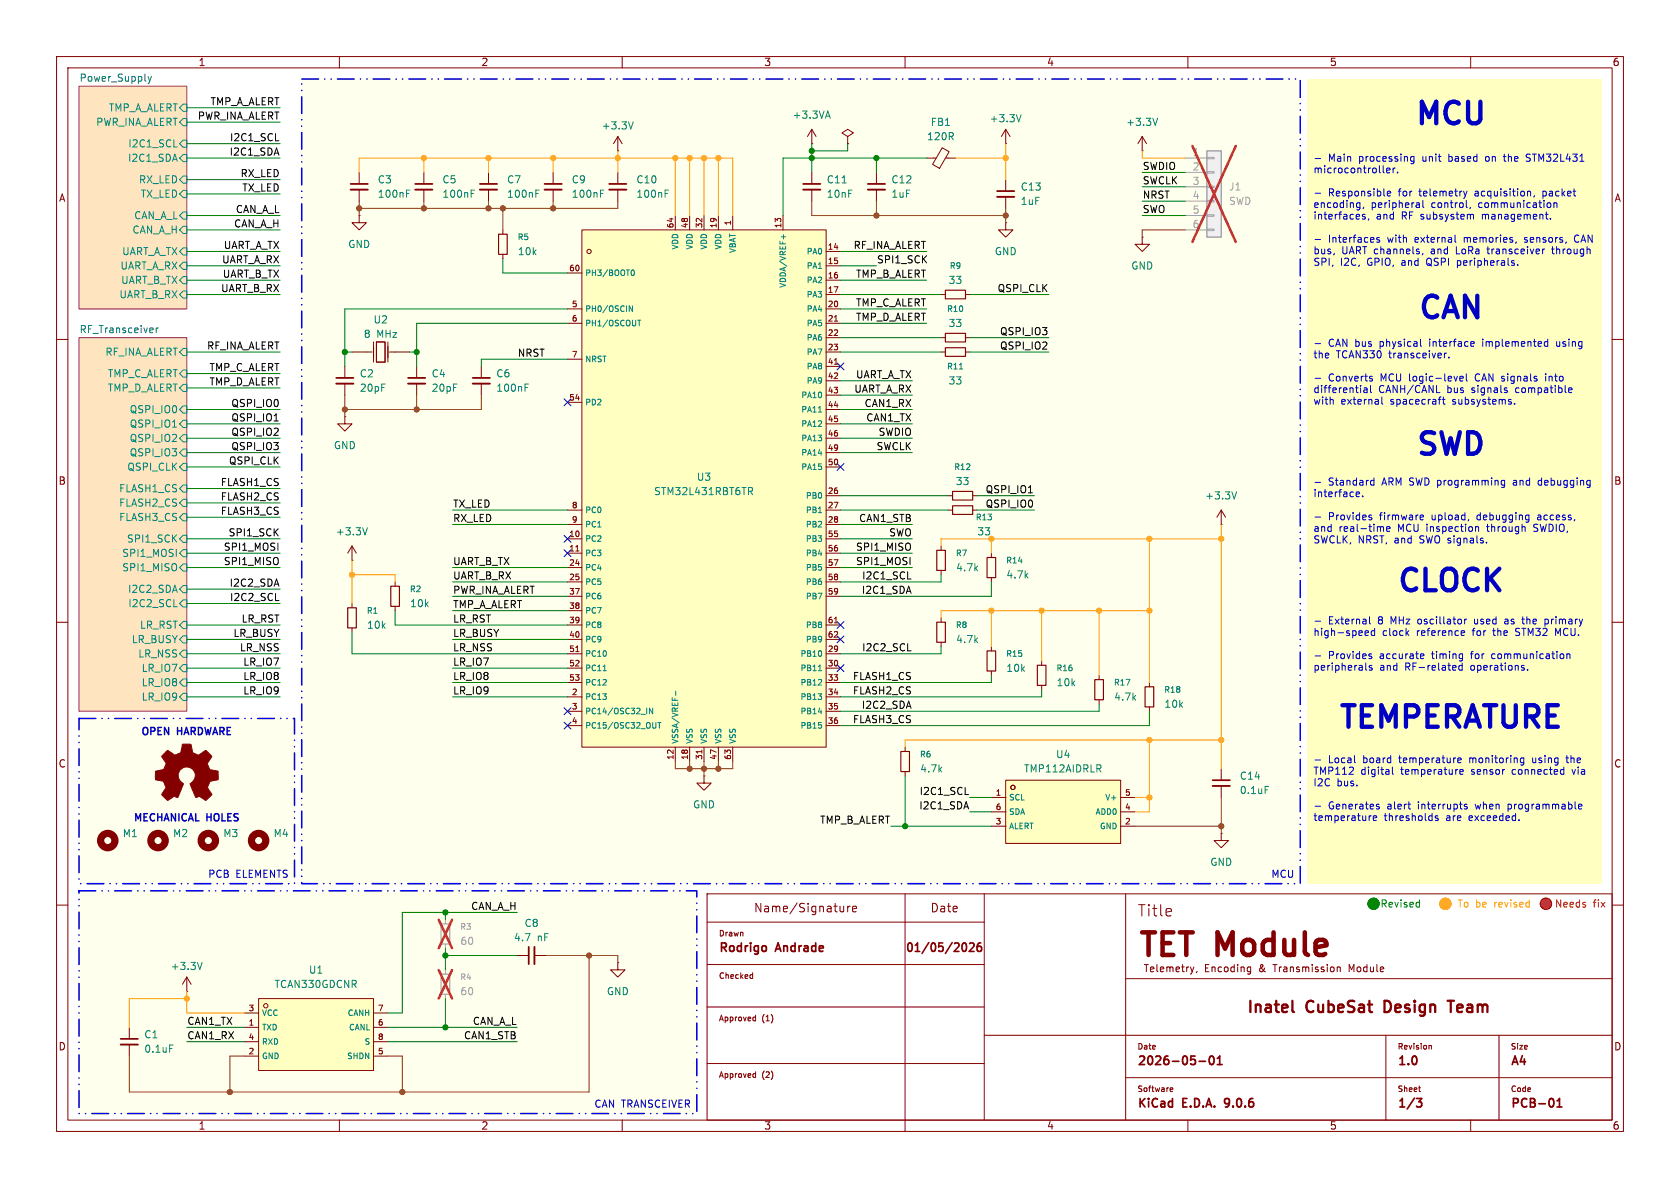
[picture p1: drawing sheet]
<svg xmlns="http://www.w3.org/2000/svg" width="297mm" height="210mm" viewBox="0 0 297 210" stroke-linecap="round" stroke-linejoin="round" font-family="sans-serif">
<g fill="none" stroke="#840000" stroke-width=".18">
<path d="M10 10h277v190h-277zM12 12h273v186h-273zM60 10v2M110 10v2M160 10v2M210 10v2M260 10v2M10 60h2M285 60h2M10 110h2M285 110h2M125 158h160v40h-160z"/>
<path d="M160 158v42M174 158v40M199 158v40M10 160h2M125 163h49M125 170.5h49M125 178h49M132.8 172.3h.3M133.1 172v1M133.1 172.9l-.3 .1M133.3 179.8h.3M133.6 179.5v1"/>
<path d="M149.1 160.2v1M149.1 161.1l-.2 .1M149.9 160.2v1M150.3 160.2l-.3 .1-.1 .2M150.7 160.7l.7-.1v-.3l-.5-.1-.2 .2 .1 .7h.6M199 173h86M285 160h2M60 198v2M110 198v2M125 188h49M133.3 189.8h.3M133.6 189.5v1"/>
<path d="M133.6 180.4l-.3 .1M133.6 190.4l-.3 .1M174 183h111M199 190.5h86M206.9 192.3h.3l.1 .2-.4 .1M206.9 192.9h.4M210 198v2M245 183v15M250.8 192.3h.3M251.1 193h.1M252.7 184.8h.3l.1 .7M260 198v2"/>
<path d="M265 183v15"/>
</g>
<path d="M212 187.6h1.1M213.9 186.8l.2-.1a.81 .81 0 0 1 .6 .6 .81 .81 0 0 1-.3 .8l-.1 .1a.81 .81 0 0 1-.4-1.4zM215.2 188.2h.9M215.2 187.1l.4-.4v1.5M216.6 194.3v.7M250.4 194.2h.9l-.5 .6 .5 .1v.6l-.2 .2-.6-.1M275.3 195.7h.8M275.3 194.6l.4-.4v1.5" fill="none" stroke="#840000" stroke-width=".3"/>
<path d="M170.3 166.8l.1-.1a.82 .82 0 0 1 .3 1.3l-.2 .2-.2-.1M171.4 166.8l.5-.1 .2 .1 .1 .3-.9 1.1h.9M173.4 166.7a.57 .57 0 0 0-.7 .6v.6l.2 .2 .4 .1 .2-.2v-.5l-.1-.2h-.4l-.3 .2" fill="none" stroke="#840000" stroke-width=".28"/>
<path d="M228.5 176.9v1.7l.3 .3M255.9 176.9h1.1M256.5 176.9v2" fill="none" stroke="#840000" stroke-width=".4"/>
<g fill="#ffe5bf" stroke="#ffe5bf" stroke-width=".18">
<path d="M14 59.7h19v66h-19z"/>
<path d="M14 15.2h19v39.4h-19z"/>
</g>
<g fill="#ffffed">
<path d="M53.3 14h176.6v142.2h-176.6z"/>
<path d="M14 157.5h109.2v39.4h-109.2z"/>
</g>
<path d="M231.1 14h52.1v142.2h-52.1z" fill="#ffffc2"/>
<path d="M14 127h38.1v29.2h-38.1z" fill="#ffffed"/>
<circle cx="255.5" cy="159.8" r="1" fill="#f90" stroke="#f90" stroke-width=".18"/>
<circle cx="242.8" cy="159.8" r="1" fill="#00c200" stroke="#00c200" stroke-width=".18"/>
<circle cx="273.3" cy="159.8" r="1" fill="#f00" stroke="#f00" stroke-width=".18"/>
<path d="M14 15.2h19v39.4h-19zM14 59.7h19v66h-19z" fill="none" stroke="#840084" stroke-width=".18"/>
<g fill="none" stroke="#008484" stroke-width=".18">
<path d="M26.2 13.5l.3 .9M26.5 14.4l-.3 .4M26.8 13.5l-.3 .9M31.7 19.1l.7-.7h.6v1.3h-.6zM30.7 26h.6M31.7 25.4l.7-.6h.6v1.2h-.6zM31.7 27.9l.7-.6h.6v1.3h-.6zM31.7 21.6l.7-.6h.6v1.2h-.6zM32.4 31.1h.6v1.3h-.6l-.7-.6zM32.4 33.7h.6v1.2h-.6l-.7-.6zM32.4 37.5h.6v1.2h-.6l-.7-.6zM71.9 34.2h.4"/>
<path d="M71.9 33.6h.6M83.3 34.2h.4M83.3 33.6h.6M106.2 34.2h.4M106.2 33.6h.6M111.9 21.5l-.4 1.3M27.6 58v.8M28 58l-.4 .2M32.4 51.4h.6v1.3h-.6l-.7-.6zM32.4 43.8h.6v1.3h-.6l-.7-.6zM32.4 46.4h.6v1.2h-.6l-.7-.6zM32.4 48.9h.6v1.3h-.6l-.7-.7z"/>
<path d="M32.4 40h.6v1.3h-.6l-.7-.7zM30.5 75.5h.7M32.4 74.3h.6v1.3h-.6l-.7-.7zM32.4 76.8h.6v1.3h-.6l-.7-.6zM32.4 61.6h.6v1.3h-.6l-.7-.7zM32.4 71.8h.6v1.2h-.6l-.7-.6zM32.4 79.4h.6v1.2h-.6l-.7-.6zM32.4 65.4h.6v1.3h-.6l-.7-.7zM32.4 67.9h.6v1.3h-.6l-.7-.6zM31.7 95.3l.7-.7h.6v1.3h-.6zM31.7 86.4l.7-.7h.6v1.3h-.6zM32.4 90.8h.6v1.3h-.6l-.7-.7z"/>
<path d="M32.4 97.2h.6v1.2h-.6l-.7-.6zM32.4 99.7h.6v1.3h-.6l-.7-.7zM32.4 81.9h.6v1.3h-.6l-.7-.6zM32.4 88.3h.6v1.2h-.6l-.7-.6zM30.7 107.3h.6M31.7 115.6l.7-.7h.6v1.3h-.6zM31.7 104.1l.7-.6h.6v1.3h-.6zM32.4 109.9h.6v1.2h-.6l-.7-.6zM32.4 112.4h.6v1.3h-.6l-.7-.7zM32.4 106h.6v1.3h-.6l-.7-.6zM32.4 117.5h.6v1.2h-.6l-.7-.6zM32.4 120h.6v1.3h-.6l-.7-.6z"/>
<path d="M32.4 122.6h.6v1.2h-.6l-.7-.6zM223.7 139h.6M35.7 170.1l-.4 1.3M30 184.7h.6"/>
</g>
<path d="M88.1 41.4h1.6v3.6h-1.6zM165.6 97.3h1.5v3.5h-1.5zM165.6 110h1.5v3.5h-1.5z" fill="none" stroke="#840000" stroke-width=".2"/>
<g fill="none" stroke="#840000" stroke-width=".18">
<path d="M63.5 30.5v2M63.5 33.5v2.1M74.9 30.5v2M74.9 33.5v2.1M97.8 30.5v2M97.8 33.5v2.1M109.2 26.7h.1M109.2 24.1l-.7 1.3M109.2 24.1l.8 1.3M109.2 24.1v2.6M149.9 24.1l1-.6-1-.6-1.1 .6 1.1 .6v1.3M149.9 25.4h.1"/>
<path d="M154.9 30.5v2M154.9 33.5v2.1M163.8 27.9h1.7M166.6 26.1l1.2 .7-1.7 3-1.2-.7zM167.2 27.9h1.7M88.9 40.6v.8M88.9 45v.7M62.2 62.2h3.6M66 60.5v3.5M66.5 60.5h1.6v3.5h-1.6zM68.6 60.5v3.5M68.8 62.2h3.6"/>
<path d="M166.4 96.5v.8M166.4 100.8v.8M166.4 109.2v.8M166.4 113.5v.8M215.9 135.9v2M215.9 138.9v2.1M215.9 147.3v1.3h1.3l-1.3 1.3-1.3-1.3h1.3M215.9 147.3h.1M33 175.3h.1M33 172.7l-.7 1.3M33 172.7l.8 1.3M33 172.7v2.6"/>
<path d="M22.9 181.6v2M22.9 184.7v2"/>
</g>
<g fill="none" stroke="#840000" stroke-width="1.3">
<circle cx="19" cy="148.6" r="1.27"/>
<circle cx="36.8" cy="148.6" r="1.27"/>
<circle cx="45.7" cy="148.6" r="1.27"/>
</g>
<path d="M62 32.5h3M73.4 32.5h3.1M96.3 32.5h3M153.4 32.5h3.1M214.4 137.9h3M21.3 183.6h3.1" fill="none" stroke="#840000" stroke-width=".3"/>
<path d="M62 33.5h3M73.4 33.5h3.1M96.3 33.5h3M153.4 33.5h3.1M214.4 138.9h3M21.3 184.7h3.1" fill="none" stroke="#840000" stroke-width=".33"/>
<path d="M78 172.2h1.5v3.6h-1.5z" fill="none" stroke="#a1a1a1" stroke-width=".2"/>
<path d="M78.7 171.5v.7M78.7 175.8v.7" fill="none" stroke="#a1a1a1" stroke-width=".18"/>
<path d="M77.6 171.5l2.3 5M79.9 171.5l-2.3 5" fill="none" stroke="#ff2626" stroke-width=".46"/>
<path d="M45.7 176.5h20.3v12.7h-20.3z" fill="#ffffc2"/>
<circle cx="47" cy="177.8" r=".38" fill="#ffffc2" stroke="#ffffc2" stroke-width=".18"/>
<g fill="none" stroke="#840000" stroke-width=".18">
<path d="M63.5 38.1v1.3h1.3l-1.3 1.2-1.3-1.2h1.3M63.5 38.1h.1M86.4 30.5v2M86.4 33.5v2.1M143.5 30.5v2M143.5 33.5v2.1M201.9 41.9v1.3h1.3l-1.3 1.3-1.2-1.3h1.2M201.9 41.9h.1M215.9 92.7h.1M215.9 90.2l-.8 1.2M215.9 90.2l.8 1.2M215.9 90.2v2.5"/>
<path d="M124.5 137.2v1.2h1.2l-1.2 1.3-1.3-1.3h1.3M124.5 137.2h.1M203.2 120.7v.7M203.2 125v.7M43.2 179.1h2.5M45.7 176.5h20.3v12.7h-20.3zM66 179.1h2.6M43.2 181.6h2.5M43.2 184.2h2.5M43.2 186.7h2.5M66 181.6h2.6M66 184.2h2.6"/>
<path d="M66 186.7h2.6"/>
<circle cx="47" cy="177.8" r=".38"/>
</g>
<path d="M84.8 32.5h3.1M142 32.5h3" fill="none" stroke="#840000" stroke-width=".3"/>
<path d="M84.8 33.5h3.1M142 33.5h3" fill="none" stroke="#840000" stroke-width=".33"/>
<path d="M94.7 34.2h.4M94.7 33.6h.6M148.9 32.3h.7M218.6 86.9l-.4 1.3" fill="none" stroke="#008484" stroke-width=".18"/>
<path d="M202.4 121.4h1.6v3.6h-1.6z" fill="none" stroke="#840000" stroke-width=".2"/>
<path d="M102.9 40.6h43.1v91.5h-43.1z" fill="#ffffc2"/>
<circle cx="104.1" cy="44.5" r=".38" fill="#ffffc2" stroke="#ffffc2" stroke-width=".18"/>
<g fill="none" stroke="#840000" stroke-width=".18">
<path d="M109.2 30.5v2M109.2 33.5v2.1M119.4 38.1v2.5M121.9 38.1v2.5M124.5 38.1v2.5M127 38.1v2.5M129.5 38.1v2.5M138.4 38.1v2.5M143.5 25.4h.1M143.5 22.9l-.8 1.2M143.5 22.9l.8 1.2M143.5 22.9v2.5"/>
<path d="M177.8 39.4v1.2h1.3l-1.3 1.3-1.3-1.3h1.3M177.8 39.4h.1M177.8 31.8v2M177.8 34.8v2M201.9 26.7h.1M201.9 24.1l-.7 1.3M201.9 24.1l.8 1.3M201.9 24.1v2.6M100.3 48.3h2.6M100.3 54.6h2.6M100.3 57.2h2.6M102.9 40.6h43.1v91.5h-43.1z"/>
<path d="M146 54.6h2.6M146 57.2h2.6M146 44.5h2.6M146 47h2.6M146 49.5h2.6M146 52.1h2.6M146 59.7h2.6M147.5 56.8h.6M166.4 52.1h.7M166.4 59.7h.7M170.7 52.1h.7M170.7 59.7h.7"/>
<path d="M100.3 63.5h2.6M100.3 71.1h2.6M146 62.2h2.6M146 64.8h2.6M146 67.3h2.6M146 69.9h2.6M146 72.4h2.6M146 74.9h2.6M146 77.5h2.6M147.5 64.4h.6M166.4 62.2h.7M170.7 62.2h.7"/>
<path d="M62.2 99.1h.1M62.2 96.5l-.7 1.3M62.2 96.5l.8 1.3M62.2 96.5v2.6M100.3 90.2h2.6M100.3 92.7h2.6M100.3 95.3h2.6M100.3 97.8h2.6M101.8 97.4h.6M146 90.2h2.6M146 92.7h2.6M146 95.3h2.6"/>
<path d="M146 97.8h2.6M146 80h2.6M146 82.6h2.6M146 87.6h2.6M175.3 97.8v.8M100.3 100.3h2.6M100.3 102.9h2.6M100.3 105.4h2.6M100.3 108h2.6M100.3 110.5h2.6M100.3 113h2.6M100.3 115.6h2.6"/>
<path d="M100.3 118.1h2.6M101.8 115.2h.6M146 100.3h2.6M146 102.9h2.6M146 105.4h2.6M146 110.5h2.6M146 113h2.6M146 115.6h2.6M146 118.1h2.6M147.5 110.1h.6M175.3 102.1v.8M175.3 114.3v.8"/>
<path d="M175.3 118.6v.8M100.3 120.7h2.6M100.3 123.2h2.6M100.3 125.7h2.6M100.3 128.3h2.6M119.4 132.1v2.5M121.9 132.1v2.5M124.1 132.6v.6M124.5 132.1v2.5M127 132.1v2.5M129.5 132.1v2.5M146 120.7h2.6"/>
<path d="M146 123.2h2.6M146 125.7h2.6M146 128.3h2.6M91.4 168.9h2.1M94.5 168.9h2M109.2 170.2v1.3h1.3l-1.3 1.2-1.3-1.2h1.3M109.2 170.2h.1"/>
<circle cx="104.1" cy="44.5" r=".38"/>
</g>
<g fill="none" stroke="#008484" stroke-width=".18">
<path d="M146.4 19.6l.4 1.3M117.6 34.2h.4M117.6 33.6h.6M146 20.5h.7M204.7 20.9l-.5 1.3M111.2 54.1l.6 1v-1M111.6 47.9l.2-.2a.53 .53 0 0 1 .4 .5 .53 .53 0 0 1-.4 .5l-.2-.2M112.7 56.6h.6M113 56.6v1M138.5 41.5v.7M144.7 72.8h.6M169.6 65.2h.6"/>
<path d="M65 93.3l-.5 1.3M132.3 86.2h.5l.2 .2-.1 .4h-.6M132.6 86.8l.4 .6M144.7 90.6h.6M106.6 118.6h.6M144.7 118.6h.6M145.2 115.2v.6M115.4 125.2v1l-.6-1v1M116.3 127.7h.6M116.6 127.7v1M119.5 122.2v.7M144.6 121.1h.7"/>
<path d="M144.6 122.6h.7l-.4 .4M144.7 125.9h.6M145.2 120.2v.3M145.2 123.1v.4M145.2 128.2v.4"/>
</g>
<path d="M107.7 32.5h3M176.3 33.8h3M93.5 167.4v3" fill="none" stroke="#840000" stroke-width=".3"/>
<path d="M107.7 33.5h3M176.3 34.8h3M94.5 167.4v3" fill="none" stroke="#840000" stroke-width=".33"/>
<path d="M78 163.3h1.5v3.6h-1.5z" fill="none" stroke="#a1a1a1" stroke-width=".2"/>
<path d="M78.7 162.6v.7M78.7 166.9v.7" fill="none" stroke="#a1a1a1" stroke-width=".18"/>
<path d="M77.6 162.6l2.3 5M79.9 162.6l-2.3 5" fill="none" stroke="#ff2626" stroke-width=".46"/>
<path d="M167.1 58.9h3.6v1.6h-3.6zM167.1 51.3h3.6v1.5h-3.6zM167.1 61.5h3.6v1.5h-3.6zM174.5 98.6h1.5v3.5h-1.5zM174.5 115.1h1.5v3.5h-1.5z" fill="none" stroke="#840000" stroke-width=".2"/>
<path d="M213.4 26.7h2.5v15.2h-2.5z" fill="#f0f0f0"/>
<path d="M213.4 26.7h2.5v15.2h-2.5z" fill="none" stroke="#a1a1a1" stroke-width=".25"/>
<path d="M209.5 27.9h3.9M209.5 30.5h3.9M209.5 33h3.9M209.5 35.6h3.9M209.5 38.1h3.9M213.4 27.8h1.2v.3h-1.2zM213.4 30.4h1.2v.2h-1.2zM213.4 32.9h1.2v.2h-1.2zM213.4 35.4h1.2v.3h-1.2zM213.4 38h1.2v.2h-1.2zM209.5 40.6h3.9M213.4 40.5h1.2v.3h-1.2z" fill="none" stroke="#a1a1a1" stroke-width=".18"/>
<path d="M210.8 25.8l7.7 17M218.5 25.8l-7.7 17" fill="none" stroke="#ff2626" stroke-width=".46"/>
<path d="M177.8 25.4h.1M177.8 22.9l-.8 1.2M177.8 22.9l.8 1.2M177.8 22.9v2.5M194.3 119.4v.7M194.3 123.7v.8" fill="none" stroke="#840000" stroke-width=".18"/>
<path d="M180.5 20.3l-.4 1.2" fill="none" stroke="#008484" stroke-width=".18"/>
<path d="M193.5 120.1h1.6v3.6h-1.6z" fill="none" stroke="#840000" stroke-width=".2"/>
<path d="M177.8 137.9h20.3v11.2h-20.3z" fill="#ffffc2"/>
<circle cx="179.1" cy="139.2" r=".38" fill="#ffffc2" stroke="#ffffc2" stroke-width=".18"/>
<g fill="none" stroke="#840000" stroke-width=".18">
<path d="M61 73.7v1.2h1.2l-1.2 1.3-1.3-1.3h1.3M61 73.7h.1M61 64.8v2M61 67.8v2.1M73.7 64.8v2M73.7 67.8v2.1M85.1 64.8v2M85.1 67.8v2.1M167.6 87.6h.8M167.6 90.2h.8M172 87.6h.7M172 90.2h.7"/>
<path d="M62.2 106.7v.7M62.2 111v.8M69.8 102.9v.7M69.8 107.2v.8M184.1 116.8v.8M160 132.1v.7M160 136.4v.8M177.8 137.9h20.3v11.2h-20.3zM184.1 121.2v.7M175.3 141h2.5M175.3 143.5h2.5M175.3 146.1h2.5"/>
<path d="M198.1 141h2.6M198.1 143.5h2.6M198.1 146.1h2.6M236.6 170.9l.3 .2v.7"/>
<circle cx="179.1" cy="139.2" r=".38"/>
</g>
<path d="M168.4 86.9h3.6v1.5h-3.6zM168.4 89.4h3.6v1.5h-3.6zM61.5 107.4h1.5v3.6h-1.5zM69.1 103.6h1.5v3.6h-1.5zM183.4 117.6h1.5v3.6h-1.5zM159.3 132.8h1.5v3.6h-1.5z" fill="none" stroke="#840000" stroke-width=".2"/>
<path d="M59.4 66.8h3.1M72.1 66.8h3.1M83.6 66.8h3" fill="none" stroke="#840000" stroke-width=".3"/>
<path d="M59.4 67.8h3.1M72.1 67.8h3.1M83.6 67.8h3" fill="none" stroke="#840000" stroke-width=".33"/>
<path d="M92.8 68.5h.4M92.8 67.9h.6" fill="none" stroke="#008484" stroke-width=".18"/>
<circle cx="27.9" cy="148.6" r="1.27" fill="none" stroke="#840000" stroke-width="1.3"/>
<path d="M29.1 133.1l.6-.5 .8 .6a.62 .62 0 0 0 1 0l.2-.1a1.62 1.62 0 0 0 .5-1.3l.1-.3 1.5 .1 .1 .7a.74 .74 0 0 0 .7 1l.5 .2 1.3-.9 1 1.1-.4 .7a.75 .75 0 0 0-.1 1.2l.2 .4 1.5 .3v1.5l-1.4 .3-.1 .1a1.23 1.23 0 0 0-.3 1.2l.7 1-.1 .2-1 .9-.8-.5a.54 .54 0 0 0-.9 0l-1.1-2.4a2.33 2.33 0 0 0 .9-1.9 1.54 1.54 0 0 0-2.5-.7 1.54 1.54 0 0 0 .4 2.6l-1 2.4a.69 .69 0 0 0-1.1 .1l-.7 .4-1-1.1 .8-1.2-.3-.5a.71 .71 0 0 0-.9-.7l-.7-.2v-1.5l.4-.1a1.11 1.11 0 0 0 1.3-.7 .72 .72 0 0 0-.2-1.2l-.4-.6z" fill="#840000" stroke="#840000" stroke-width=".18"/>
<path d="M48.7 24.9h.6M48.5 74.4h.7M181.8 87.1h.7M48.7 106.2h.6M160.5 102.4h.6M160.5 115.1h.6M170.6 140.5h.6" fill="none" stroke="#000" stroke-width=".18"/>
<g fill="none" stroke="#008400" stroke-width=".18">
<path d="M33 19.1h16.5M33 38.1h16.5M33 27.9h16.5M33 21.6h16.5M33 25.4h16.5M33 34.3h16.5M33 31.8h16.5M143.5 25.4v5.1M149.9 25.4v1.3h-6.4M154.9 27.9v2.6M163.8 27.9h-25.4v10.2M201.9 30.5h7.6"/>
<path d="M201.9 33h7.6M201.9 35.6h7.6M201.9 38.1h7.6M33 44.5h16.5M33 49.5h16.5M33 52.1h16.5M33 47h16.5M33 40.6h16.5M88.9 45.7v2.6h11.4M100.3 54.6h-39.3v10.2M100.3 57.2h-26.6v7.6M148.6 44.5h15.2"/>
<path d="M148.6 49.5h15.2M148.6 52.1h17.8M148.6 47h6.3M148.6 57.2h15.2M148.6 54.6h15.2M148.6 59.7h17.8M171.4 52.1h14M171.4 59.7h14M33 62.2h16.5M33 66h16.5M33 74.9h16.5M33 77.5h16.5"/>
<path d="M33 72.4h16.5M33 68.6h16.5M61 62.2h1.2M72.4 62.2h1.3M100.3 63.5h-15.2v1.3M148.6 62.2h17.8M148.6 74.9h12.7M148.6 77.5h12.7M148.6 72.4h12.7M148.6 67.3h12.7M148.6 69.9h12.7M171.4 62.2h14"/>
<path d="M33 95.3h16.5M33 97.8h16.5M33 88.9h16.5M33 91.4h16.5M33 86.4h16.5M33 82.6h16.5M33 80h16.5M80 90.2h20.3M80 92.7h20.3M148.6 95.3h12.7M148.6 97.8h12.7M148.6 80h12.7"/>
<path d="M148.6 90.2h19M148.6 92.7h12.7M148.6 87.6h19M172.7 90.2h10.2M172.7 87.6h10.2M33 115.6h16.5M33 106.7h16.5M33 110.5h16.5M33 113h16.5M33 104.1h16.5M33 100.3h16.5M33 118.1h16.5"/>
<path d="M62.2 111.8v3.8h38.1M69.8 108v2.5h30.5M80 113h20.3M80 100.3h20.3M80 108h20.3M80 105.4h20.3M80 102.9h20.3M80 118.1h20.3M148.6 100.3h12.7M166.4 114.3v1.3h-17.8M166.4 101.6v1.3h-17.8M175.3 102.9v2.5h-26.7"/>
<path d="M175.3 119.4v1.3h-26.7M33 123.2h16.5M33 120.7h16.5M80 123.2h20.3M80 120.7h20.3M160 137.2v8.9M184.1 121.9v1.3h-35.5M194.3 124.5v1.2h-45.7M203.2 125.7v2.6h-54.6M157.5 146.1h17.8M171.4 143.5h3.9M171.4 141h3.9"/>
<path d="M78.7 168.9h12.7M78.7 161.3v1.3M78.7 167.6v3.9M78.7 176.5v5.1M91.4 161.3h-20.3v17.8h-2.5M33 184.2h10.2M33 181.6h10.2M68.6 184.2h22.8M68.6 181.6h22.8"/>
<circle cx="242.8" cy="159.8" r="1"/>
</g>
<g fill="none" stroke="#f90" stroke-width=".18">
<path d="M63.5 30.5v-2.6h66v10.2M74.9 27.9v2.6M86.4 27.9v2.6M97.8 27.9v2.6M109.2 26.7v3.8M119.4 27.9v10.2M121.9 27.9v10.2M124.5 27.9v10.2M127 27.9v10.2M168.9 27.9h8.9M177.8 25.4v6.4M201.9 26.7v1.2h7.6"/>
<path d="M62.2 99.1v7.6M175.3 95.3v2.5M203.2 95.3v25.4M215.9 92.7v43.2M215.9 95.3h-49.5v1.2M62.2 101.6h7.6v1.3M175.3 108v6.3M184.1 108v8.8M194.3 108v11.4M203.2 108h-36.8v1.2M203.2 130.8v12.7h-2.5M215.9 130.8h-55.9v1.3"/>
<path d="M200.7 141h2.5M33 175.3v3.8h10.2M33 176.5h-10.1v5.1"/>
</g>
<g fill="none" stroke="#804d00" stroke-width=".18">
<path d="M63.5 35.6v2.5M74.9 35.6v1.2M86.4 35.6v1.2M88.9 36.8v3.8M97.8 35.6v1.2M109.2 35.6v1.2h-45.7M143.5 35.6v2.5h34.3M154.9 35.6v2.5M177.8 36.8v2.6M209.5 40.6h-7.6v1.3M61 69.9v3.8M73.7 69.9v2.5"/>
<path d="M85.1 69.9v2.5h-24.1M119.4 134.6v1.3h10.1v-1.3M121.9 134.6v1.3M124.5 134.6v2.6M127 134.6v1.3M200.7 146.1h15.2M215.9 141v6.3M96.5 168.9h12.7v1.3M104.1 168.9v24.1h-81.2v-6.3M43.2 186.7h-2.6v6.3M68.6 186.7h2.5v6.3"/>
</g>
<g fill="none" stroke="#000084" stroke-width=".18">
<path d="M99.7 70.5l1.2 1.2M100.9 70.5l-1.2 1.2M148 64.2l1.2 1.2M149.2 64.2l-1.2 1.2M99.7 97.2l1.2 1.2M99.7 94.6l1.2 1.3M100.9 97.2l-1.2 1.2M100.9 94.6l-1.2 1.3M148 81.9l1.2 1.3M149.2 81.9l-1.2 1.3M148 112.4l1.2 1.2M148 109.9l1.2 1.2"/>
<path d="M148 117.5l1.2 1.2M149.2 112.4l-1.2 1.2M149.2 109.9l-1.2 1.2M149.2 117.5l-1.2 1.2M99.7 127.7l1.2 1.2M99.7 125.1l1.2 1.2M100.9 127.7l-1.2 1.2M100.9 125.1l-1.2 1.2"/>
</g>
<path d="M53.3 14h176.6v142.2h-176.6zM14 127h38.1v29.2h-38.1zM14 157.5h109.2v39.4h-109.2z" fill="none" stroke="#00f" stroke-width=".27" stroke-dasharray="3 1.1 .1 1.1 .1 1.1"/>
<g fill="none" stroke="#0000c2" stroke-width=".18">
<path d="M232.5 28h1M232.5 34.2h1M240.4 35.8v1.1l-.2 .2M240.4 36.6l-.3 .1M241.1 36.6l-.1 .3M241.3 37.9h-.3l-.2 .2 .1 .2 .4 .1v.3h-.5M242 38.7l-.1 .2M244.6 30.5l.1 .1M245.1 29.9l.1 .6h.5M245.3 34.2l.6-.1-.1-.2-.4-.1-.1 .2v.6h.5M245.7 29.9v.1l-.6 .1M246.3 29.7v.9"/>
<path d="M246.3 29.8v.2M247.1 30.4v.2M249.4 28.4l.2 .1h.4M250 27.7v1l-.3 .2h-.3M250 27.7h-.4l-.2 .1M250.9 36.6l-.4 .1M250.9 36v.7M250.9 36.1l-.4 .1M251.5 35.4v1.1l.2 .2M259.3 33.8l-.3 .8M260 36.6l-.2 .3M260.3 37.9l.2 .2v.6"/>
<path d="M262.7 27.7l-.1 .2 .1 .6M265.8 27.7h.4M265.9 27.2v1.1l.3 .2M269.8 28.5h.6M270.4 33.8l.2 .2v.6M270.5 27.3l-.4-.1-.3 .3 .1 .3 .5 .2M271.3 34.6l-.2 .2M272.8 33.8v1.3M272.8 34.6h.1M272.9 33.8l-.1 .1M274.1 36l.1 .4-.2 .2M274.1 38.6v.1"/>
<path d="M274.7 35.8v.9M275.3 36v.7M232.5 42.3h1M243.9 42h-.3l-.2 .2v.1l.5 .2v.3h-.5M251.1 60v1l.2 .2M251.5 44.8l-.1 .3M257.2 41.6v1l.2 .2M257.7 46.1v1.2M257.7 46.9h.1M257.8 46.1h-.1M262.1 60v.1M263 43.6l.1 1.2"/>
<path d="M268.1 42.8l-.2 .2M268.3 46.8v.1M269.5 42.8h.1M269.7 42l-.2 .2 .2 .2M273.6 60v1.2M274.5 43.6v1.1l.3 .2M278.8 41.6a.68 .68 0 0 0-.5 .6 .68 .68 0 0 0 .5 .6M232.5 60.7h1M232.5 66.9h1M241.1 68.6h.5l.1 .8M241.7 68.9h-.4l-.2 .2 .2 .3 .4-.1M242.3 66.9l.3 .1 .1 .2-.2 .2h-.3"/>
<path d="M242.3 66.5l.3 .1M242.3 68.1v1.1l.2 .2M244.3 70.2v1.1l.2 .1M254 69.4h.6M254.3 70.6h.5M254.6 70.2h.2M255 70.6h.5M255.2 70.2v1.1l.3 .1M255.4 62.4v.9M255.7 62.4l-.3 .3M256.1 63.1v.2M258.1 66.9l.6-.1-.1-.2-.3-.1-.2 .2v.6h.5"/>
<path d="M259.2 66.1v1.1l.2 .2M260.4 60.4l.2 .3-.6 .1M260.6 61.2h-.2M262.1 60.4v.8M267.8 71.3v.1M273.3 66.1v.1M273.3 66.5v.9M273.3 60.4h.3M273.6 61.2h-.3M275.2 60.4v.6l.4 .2M277.5 68.6h.4v.3l-.6 .1M277.9 69.3l-.4 .1"/>
<path d="M232.5 85.3h1M232.5 91.4h1M239.8 87.7h.5M239.8 87h.4l.2 .3-.6 .1M240.9 87.7v.1M242.2 91.5h.3v.2l-.1 .2h-.3M242.2 91l.3 .1M242.4 85.7h.5M242.4 85h.5M242.9 84.5v1.3M244.1 93.2h.4l.1 .7M245.1 93.5l.6-.1v-.2l-.4-.1-.2 .2 .1 .6h.5"/>
<path d="M251.2 91l.4 .1 .1 .3-.6 .1M251.6 91.8l-.4 .1M261 93.1l-.1 .1M261.4 93.3v.6M265.5 85.6l.1 .2 .4-.1M266 85l-.4-.1-.1 .1M266 84.9v1l-.2 .3-.3-.1M267.7 84.9l-.1 .1M267.7 85.3l-.2 .2 .2 .3M271.1 93.9h.2M271.4 92.7l-.3 .2 .3 .4M272 91l-.1 .1"/>
<path d="M272 91.4l-.2 .2 .2 .3M272.4 84.9l-.4 .1-.1 .2 .1 .4 .4 .2M232.5 109.8h1M232.5 115.9h1M241.3 112.2l.2 .1h.4M241.3 111.7l.2-.2h.2l.2 .2v.1l-.6 .1M241.4 117.2v1.1l.2 .2M242.1 109v1.1l.2 .2M242.2 116l.3 .1v.1l-.1 .2h-.3M242.2 115.6h.3M242.5 117.7l-.3-.1-.1 .2v.2l.4 .1v.3h-.4M243 111.6l-.3-.1-.3 .2 .1 .6h.5"/>
<path d="M243 111.1v1.2M248.7 111.9l.4 .4M249.1 111.5l-.5 .5M251.3 115.6h.4v.3l-.6 .1M251.7 116.4h-.4M257.4 117.8v.1l-.6 .2M258 117.7v.7l.1 .1 .4-.1M258.5 117.2v1.3M258.5 111.5l.4 .1v.2l-.6 .1M258.9 112.3h-.4M258.9 109.4v.9M259.3 109.4l-.4 .3"/>
<path d="M260.7 109.4v.7l.2 .2M263.9 115.6l-.2 .2v.4l.2 .2M266.4 109.4l-.3 .1M266.5 109.8h-.3l-.2 .2 .1 .2 .4 .1M267.9 112.3h.2M267.9 111.3l.3 .4M269 109.4h.5M269.2 109v1.1M269.3 110.2l.2 .1M269.4 118.1v.3M270.1 118.4v.1M273.1 109.5l.4-.1 .2 .3-.1 .5h-.5"/>
<path d="M275.4 112l-.4-.9v1.2M277 115.7l.2-.1h.3v.8M277 115.6v.8M232.5 134.3h1M239.5 134.8h.1M246.2 135.6v1.1l.1 .2M257.7 134.7l.2 .1h.4M257.7 134.2l.2-.2h.2l.2 .2v.1l-.6 .1M258.1 136.5l.6-.2-.1-.2-.3-.1-.2 .2v.6h.5M268.9 134.8h.5M268.9 134h.5M269.4 134v1l-.1 .2-.3 .1"/>
<path d="M271 134v.7l.1 .1M276.8 134h.5M277 133.6v1.1l.3 .1M277.9 136l.3 .9M232.5 142.5h1M242.4 144.2l-.2 .1M242.8 144.6l.6-.1-.1-.2-.3-.1-.2 .2v.6h.5M243.5 142.6h.3l.1 .2-.2 .2h-.3M243.5 142.2h.3M253.7 144.4l.1 .2 .5 .2-.2 .3-.4-.1M258.9 142.4l.5 .4-.2 .2-.3-.1M259.3 142.2h-.3l-.1 .1"/>
<path d="M266.6 142.2v1.2M266.6 142.9l.1 .1M266.7 142.2h-.1M279.1 142.9h.5M279.1 142.2h.4l.2 .3-.6 .1"/>
</g>
<path d="M250.8 159.5l.1 .1M250.9 159.1v1.2M250.9 160.3h-.1" fill="none" stroke="#00c200" stroke-width=".18"/>
<circle cx="255.5" cy="159.8" r="1" fill="none" stroke="#dd8500" stroke-width=".18"/>
<circle cx="273.3" cy="159.8" r="1" fill="none" stroke="#c20000" stroke-width=".18"/>
<g fill="#804d00" stroke="#804d00" stroke-width=".18">
<circle cx="215.9" cy="146.1" r=".46"/>
<circle cx="177.8" cy="38.1" r=".46"/>
<circle cx="104.1" cy="168.9" r=".46"/>
<circle cx="71.1" cy="193" r=".46"/>
<circle cx="40.6" cy="193" r=".46"/>
<circle cx="63.5" cy="36.8" r=".46"/>
<circle cx="88.9" cy="36.8" r=".46"/>
<circle cx="86.4" cy="36.8" r=".46"/>
<circle cx="74.9" cy="36.8" r=".46"/>
<circle cx="97.8" cy="36.8" r=".46"/>
<circle cx="124.5" cy="135.9" r=".46"/>
<circle cx="121.9" cy="135.9" r=".46"/>
<circle cx="73.7" cy="72.4" r=".46"/>
<circle cx="61" cy="72.4" r=".46"/>
<circle cx="154.9" cy="38.1" r=".46"/>
<circle cx="127" cy="135.9" r=".46"/>
</g>
<g fill="#f90" stroke="#f90" stroke-width=".18">
<circle cx="184.1" cy="108" r=".46"/>
<circle cx="215.9" cy="95.3" r=".46"/>
<circle cx="194.3" cy="108" r=".46"/>
<circle cx="203.2" cy="108" r=".46"/>
<circle cx="203.2" cy="95.3" r=".46"/>
<circle cx="177.8" cy="27.9" r=".46"/>
<circle cx="175.3" cy="95.3" r=".46"/>
<circle cx="175.3" cy="108" r=".46"/>
<circle cx="203.2" cy="130.8" r=".46"/>
<circle cx="203.2" cy="141" r=".46"/>
<circle cx="215.9" cy="130.8" r=".46"/>
<circle cx="86.4" cy="27.9" r=".46"/>
<circle cx="74.9" cy="27.9" r=".46"/>
<circle cx="62.2" cy="101.6" r=".46"/>
<circle cx="33" cy="176.5" r=".46"/>
<circle cx="124.5" cy="27.9" r=".46"/>
<circle cx="109.2" cy="27.9" r=".46"/>
<circle cx="127" cy="27.9" r=".46"/>
<circle cx="121.9" cy="27.9" r=".46"/>
<circle cx="119.4" cy="27.9" r=".46"/>
<circle cx="97.8" cy="27.9" r=".46"/>
</g>
<g fill="#008400" stroke="#008400" stroke-width=".18">
<circle cx="78.7" cy="161.3" r=".46"/>
<circle cx="73.7" cy="62.2" r=".46"/>
<circle cx="61" cy="62.2" r=".46"/>
<circle cx="78.7" cy="181.6" r=".46"/>
<circle cx="78.7" cy="168.9" r=".46"/>
<circle cx="143.5" cy="27.9" r=".46"/>
<circle cx="154.9" cy="27.9" r=".46"/>
<circle cx="160" cy="146.1" r=".46"/>
<circle cx="143.5" cy="26.7" r=".46"/>
</g>
<text font-size="5.6" fill="#840000" x="201" y="170.2">TET Module</text>
<g font-size="5.3" fill="#0000c2">
<text x="249.7" y="23.1">MCU</text>
<text x="250.2" y="57.4">CAN</text>
<text x="249.9" y="81.5">SWD</text>
<text x="246.5" y="105.7">CLOCK</text>
<text x="236.2" y="129.8">TEMPERATURE</text>
</g>
<g font-size="2.8" fill="#840000">
<text x="201" y="162.2">Title</text>
<text x="220.2" y="179.6">Inatel</text>
<text x="231" y="179.6">CubeSat</text>
<text x="245.5" y="179.6">Design</text>
<text x="257.7" y="179.6">Team</text>
</g>
<g font-size="2.1" fill="#840000">
<text x="133.2" y="161.5">Name/Signature</text>
<text x="164.4" y="161.5">Date</text>
<text x="127" y="168.7">Rodrigo</text>
<text x="137.3" y="168.7">Andrade</text>
<text x="159.9" y="168.7">01/05/2026</text>
<text x="201" y="188.7">2026-05-01</text>
<text x="247" y="188.7">1.0</text>
<text x="267" y="188.7">A4</text>
<text x="201" y="196.2">KiCad</text>
<text x="209.2" y="196.2">E.D.A.</text>
<text x="217.2" y="196.2">9.0.6</text>
<text x="247" y="196.2">1/3</text>
<text x="267" y="196.2">PCB-01</text>
</g>
<g font-size="1.8" fill="#840000">
<text x="35" y="11.9">1</text>
<text x="85" y="11.9">2</text>
<text x="135" y="11.9">3</text>
<text x="185" y="11.9">4</text>
<text x="235" y="11.9">5</text>
<text x="285" y="11.9">6</text>
<text x="10.3" y="35.9">A</text>
<text x="285.3" y="35.9">A</text>
<text x="10.3" y="85.9">B</text>
<text x="285.3" y="85.9">B</text>
<text x="10.3" y="135.9">C</text>
<text x="285.3" y="135.9">C</text>
<text x="202.1" y="172.1">Telemetry,</text>
<text x="212.9" y="172.1">Encoding</text>
<text x="222.7" y="172.1">&amp;</text>
<text x="225.4" y="172.1">Transmission</text>
<text x="238.9" y="172.1">Module</text>
<text x="10.3" y="185.9">D</text>
<text x="285.3" y="185.9">D</text>
<text x="35" y="199.9">1</text>
<text x="85" y="199.9">2</text>
<text x="135" y="199.9">3</text>
<text x="185" y="199.9">4</text>
<text x="235" y="199.9">5</text>
<text x="285" y="199.9">6</text>
</g>
<g font-size="1.8" fill="#008484">
<text x="14" y="14.5">Power_Supply</text>
<text x="16.9" y="22.5">PWR_INA_ALERT</text>
<text x="19.1" y="19.9">TMP_A_ALERT</text>
<text x="106.3" y="23.1">+3.3V</text>
<text x="140" y="21.2">+3.3VA</text>
<text x="164.4" y="22.5">FB1</text>
<text x="174.9" y="21.8">+3.3V</text>
<text x="199" y="22.5">+3.3V</text>
<text x="22.5" y="28.8">I2C1_SDA</text>
<text x="22.6" y="26.3">I2C1_SCL</text>
<text x="163.8" y="25">120R</text>
<text x="24.5" y="32.6">RX_LED</text>
<text x="24.8" y="35.2">TX_LED</text>
<text x="66.7" y="32.6">C3</text>
<text x="66.7" y="35.2">100nF</text>
<text x="78.1" y="32.6">C5</text>
<text x="78.1" y="35.2">100nF</text>
<text x="89.5" y="32.6">C7</text>
<text x="89.5" y="35.2">100nF</text>
<text x="101" y="32.6">C9</text>
<text x="101" y="35.2">100nF</text>
<text x="112.4" y="35.2">100nF</text>
<text x="112.4" y="32.6">C10</text>
<text x="146.1" y="32.6">C11</text>
<text x="146.1" y="35.2">10nF</text>
<text x="157.5" y="35.2">1uF</text>
<text x="157.5" y="32.6">C12</text>
<text x="180.3" y="33.9">C13</text>
<text x="23.3" y="41.5">CAN_A_H</text>
<text x="23.6" y="39">CAN_A_L</text>
<text x="180.3" y="36.4">1uF</text>
<text x="21.2" y="47.9">UART_A_RX</text>
<text x="21.5" y="45.3">UART_A_TX</text>
<text x="61.5" y="44">GND</text>
<text x="91.4" y="45.3">10k</text>
<text x="175.8" y="45.3">GND</text>
<text x="199.9" y="47.9">GND</text>
<text x="21" y="52.9">UART_B_RX</text>
<text x="21.3" y="50.4">UART_B_TX</text>
<text x="167.6" y="50.4">33</text>
<text x="14" y="59">RF_Transceiver</text>
<text x="64.2" y="59.9">8</text>
<text x="65.9" y="57.4">U2</text>
<text x="66.6" y="59.9">MHz</text>
<text x="167.6" y="58">33</text>
<text x="18.5" y="63.1">RF_INA_ALERT</text>
<text x="19" y="66.9">TMP_C_ALERT</text>
<text x="19" y="69.4">TMP_D_ALERT</text>
<text x="63.5" y="66.9">C2</text>
<text x="63.5" y="69.4">20pF</text>
<text x="76.2" y="66.9">C4</text>
<text x="76.2" y="69.4">20pF</text>
<text x="87.6" y="66.9">C6</text>
<text x="87.6" y="69.4">100nF</text>
<text x="167.6" y="68.2">33</text>
<text x="22.8" y="75.8">QSPI_IO1</text>
<text x="22.8" y="73.3">QSPI_IO0</text>
<text x="22.4" y="83.4">QSPI_CLK</text>
<text x="22.8" y="78.3">QSPI_IO2</text>
<text x="22.8" y="80.9">QSPI_IO3</text>
<text x="58.9" y="79.6">GND</text>
<text x="21" y="87.2">FLASH1_CS</text>
<text x="21" y="89.8">FLASH2_CS</text>
<text x="115.5" y="87.7">STM32L431RBT6TR</text>
<text x="123.1" y="85.2">U3</text>
<text x="168.9" y="86">33</text>
<text x="213" y="88.5">+3.3V</text>
<text x="21" y="92.3">FLASH3_CS</text>
<text x="59.3" y="94.8">+3.3V</text>
<text x="172.7" y="94.8">33</text>
<text x="21.5" y="98.7">SPI1_MOSI</text>
<text x="21.5" y="101.2">SPI1_MISO</text>
<text x="22.3" y="96.1">SPI1_SCK</text>
<text x="168.9" y="101.2">4.7k</text>
<text x="22.5" y="105">I2C2_SDA</text>
<text x="22.6" y="107.5">I2C2_SCL</text>
<text x="72.4" y="107.5">10k</text>
<text x="177.8" y="102.5">4.7k</text>
<text x="23.2" y="113.9">LR_BUSY</text>
<text x="24.6" y="111.4">LR_RST</text>
<text x="64.8" y="111.4">10k</text>
<text x="168.9" y="113.9">4.7k</text>
<text x="24.3" y="116.4">LR_NSS</text>
<text x="24.9" y="119">LR_IO7</text>
<text x="177.8" y="119">10k</text>
<text x="24.9" y="121.5">LR_IO8</text>
<text x="24.9" y="124.1">LR_IO9</text>
<text x="186.7" y="121.5">10k</text>
<text x="196.9" y="124.1">4.7k</text>
<text x="205.7" y="125.3">10k</text>
<text x="162.6" y="136.8">4.7k</text>
<text x="180.9" y="136.8">TMP112AIDRLR</text>
<text x="186.6" y="134.2">U4</text>
<text x="122.4" y="143.1">GND</text>
<text x="219.1" y="138">C14</text>
<text x="219.1" y="140.6">0.1uF</text>
<text x="21.6" y="148.2">M1</text>
<text x="30.5" y="148.2">M2</text>
<text x="39.4" y="148.2">M3</text>
<text x="48.3" y="148.2">M4</text>
<text x="213.9" y="153.3">GND</text>
<text x="90.8" y="166.6">4.7</text>
<text x="92.6" y="164.1">C8</text>
<text x="95" y="166.6">nF</text>
<text x="30.1" y="171.7">+3.3V</text>
<text x="54.5" y="172.3">U1</text>
<text x="48.4" y="174.9">TCAN330GDCNR</text>
<text x="107.2" y="176.1">GND</text>
<text x="25.4" y="183.7">C1</text>
<text x="25.4" y="186.3">0.1uF</text>
</g>
<g font-size="1.8">
<text x="34.9" y="21.2">PWR_INA_ALERT</text>
<text x="37.1" y="18.7">TMP_A_ALERT</text>
<text x="40.5" y="27.6">I2C1_SDA</text>
<text x="40.6" y="25.1">I2C1_SCL</text>
<text x="42.4" y="31.4">RX_LED</text>
<text x="42.7" y="33.9">TX_LED</text>
<text x="201.9" y="30.1">SWDIO</text>
<text x="201.9" y="32.7">SWCLK</text>
<text x="201.9" y="35.2">NRST</text>
<text x="41.3" y="40.3">CAN_A_H</text>
<text x="41.6" y="37.8">CAN_A_L</text>
<text x="201.9" y="37.8">SWO</text>
<text x="39.2" y="46.6">UART_A_RX</text>
<text x="39.5" y="44.1">UART_A_TX</text>
<text x="150.8" y="44.1">RF_INA_ALERT</text>
<text x="154.9" y="46.6">SPI1_SCK</text>
<text x="39" y="51.7">UART_B_RX</text>
<text x="39.3" y="49.2">UART_B_TX</text>
<text x="151.2" y="49.2">TMP_B_ALERT</text>
<text x="176.3" y="51.7">QSPI_CLK</text>
<text x="151.2" y="54.3">TMP_C_ALERT</text>
<text x="151.2" y="56.8">TMP_D_ALERT</text>
<text x="176.7" y="59.3">QSPI_IO3</text>
<text x="36.5" y="61.9">RF_INA_ALERT</text>
<text x="36.9" y="65.7">TMP_C_ALERT</text>
<text x="91.4" y="63.2">NRST</text>
<text x="176.7" y="61.9">QSPI_IO2</text>
<text x="36.9" y="68.2">TMP_D_ALERT</text>
<text x="150.9" y="69.5">UART_A_RX</text>
<text x="151.2" y="67">UART_A_TX</text>
<text x="40.8" y="77.1">QSPI_IO2</text>
<text x="40.8" y="74.6">QSPI_IO1</text>
<text x="40.8" y="72">QSPI_IO0</text>
<text x="152.7" y="72">CAN1_RX</text>
<text x="153" y="74.6">CAN1_TX</text>
<text x="155.2" y="77.1">SWDIO</text>
<text x="40.4" y="82.2">QSPI_CLK</text>
<text x="40.8" y="79.7">QSPI_IO3</text>
<text x="154.9" y="79.7">SWCLK</text>
<text x="38.9" y="88.6">FLASH2_CS</text>
<text x="38.9" y="86">FLASH1_CS</text>
<text x="80" y="89.8">TX_LED</text>
<text x="174.1" y="87.3">QSPI_IO1</text>
<text x="174.1" y="89.8">QSPI_IO0</text>
<text x="38.9" y="91.1">FLASH3_CS</text>
<text x="40.3" y="94.9">SPI1_SCK</text>
<text x="80" y="92.4">RX_LED</text>
<text x="151.8" y="92.4">CAN1_STB</text>
<text x="157.1" y="94.9">SWO</text>
<text x="39.5" y="100">SPI1_MISO</text>
<text x="39.5" y="97.4">SPI1_MOSI</text>
<text x="80" y="100">UART_B_TX</text>
<text x="151.2" y="100">SPI1_MOSI</text>
<text x="151.2" y="97.4">SPI1_MISO</text>
<text x="40.5" y="103.8">I2C2_SDA</text>
<text x="40.6" y="106.3">I2C2_SCL</text>
<text x="80" y="102.5">UART_B_RX</text>
<text x="80" y="107.6">TMP_A_ALERT</text>
<text x="80" y="105.1">PWR_INA_ALERT</text>
<text x="152.3" y="105.1">I2C1_SDA</text>
<text x="152.3" y="102.5">I2C1_SCL</text>
<text x="41.2" y="112.7">LR_BUSY</text>
<text x="42.6" y="110.1">LR_RST</text>
<text x="80" y="112.7">LR_BUSY</text>
<text x="80" y="110.1">LR_RST</text>
<text x="42.3" y="115.2">LR_NSS</text>
<text x="42.9" y="117.8">LR_IO7</text>
<text x="80" y="115.2">LR_NSS</text>
<text x="80" y="117.8">LR_IO7</text>
<text x="152.3" y="115.2">I2C2_SCL</text>
<text x="42.9" y="122.8">LR_IO9</text>
<text x="42.9" y="120.3">LR_IO8</text>
<text x="80" y="122.8">LR_IO9</text>
<text x="80" y="120.3">LR_IO8</text>
<text x="150.7" y="120.3">FLASH1_CS</text>
<text x="150.7" y="122.8">FLASH2_CS</text>
<text x="152.3" y="125.4">I2C2_SDA</text>
<text x="150.7" y="127.9">FLASH3_CS</text>
<text x="162.4" y="143.2">I2C1_SDA</text>
<text x="162.5" y="140.6">I2C1_SCL</text>
<text x="144.9" y="145.7">TMP_B_ALERT</text>
<text x="83.2" y="160.9">CAN_A_H</text>
<text x="33" y="183.8">CAN1_RX</text>
<text x="33" y="181.3">CAN1_TX</text>
<text x="81.9" y="183.8">CAN1_STB</text>
<text x="83.5" y="181.3">CAN_A_L</text>
</g>
<g font-size="1.8" fill="#a1a1a1">
<text x="210.7" y="27.7">1</text>
<text x="210.7" y="30.2">2</text>
<text x="210.7" y="32.8">3</text>
<text x="210.7" y="35.3">4</text>
<text x="217.2" y="33.9">J1</text>
<text x="210.7" y="37.8">5</text>
<text x="210.7" y="40.4">6</text>
<text x="217.2" y="36.4">SWD</text>
<text x="81.3" y="167.2">60</text>
<text x="81.3" y="176.1">60</text>
</g>
<g font-size="1.8" fill="#0000c2">
<text x="234.8" y="28.9">Main</text>
<text x="240.4" y="28.9">processing</text>
<text x="251.8" y="28.9">unit</text>
<text x="256.6" y="28.9">based</text>
<text x="263.3" y="28.9">on</text>
<text x="266.8" y="28.9">the</text>
<text x="270.9" y="28.9">STM32L431</text>
<text x="232.1" y="31">microcontroller.</text>
<text x="234.8" y="35.1">Responsible</text>
<text x="247.4" y="35.1">for</text>
<text x="251.2" y="35.1">telemetry</text>
<text x="261.2" y="35.1">acquisition,</text>
<text x="273.4" y="35.1">packet</text>
<text x="232.1" y="37.1">encoding,</text>
<text x="232.1" y="39.1">interfaces,</text>
<text x="242.4" y="37.1">peripheral</text>
<text x="243.3" y="39.1">and</text>
<text x="247.9" y="39.1">RF subsystem</text>
<text x="253.2" y="37.1">control,</text>
<text x="261.7" y="37.1">communication</text>
<text x="262.5" y="39.1">management.</text>
<text x="232.1" y="45.3">bus,</text>
<text x="232.1" y="47.3">SPI,</text>
<text x="234.8" y="43.2">Interfaces</text>
<text x="237" y="47.3">I2C,</text>
<text x="237.2" y="45.3">UART channels,</text>
<text x="241.8" y="47.3">GPIO,</text>
<text x="245.4" y="43.2">with</text>
<text x="248.1" y="47.3">and</text>
<text x="250.4" y="43.2">external</text>
<text x="252.7" y="47.3">QSPI</text>
<text x="253.3" y="45.3">and</text>
<text x="257.9" y="45.3">LoRa</text>
<text x="258.3" y="47.3">peripherals.</text>
<text x="259.3" y="43.2">memories,</text>
<text x="263.6" y="45.3">transceiver</text>
<text x="270.2" y="43.2">sensors,</text>
<text x="275.3" y="45.3">through</text>
<text x="279.2" y="43.2">CAN</text>
<text x="232.1" y="63.7">the</text>
<text x="234.8" y="61.6">CAN bus</text>
<text x="236.2" y="63.7">TCAN330</text>
<text x="244.2" y="61.6">physical</text>
<text x="245.7" y="63.7">transceiver.</text>
<text x="253.2" y="61.6">interface</text>
<text x="262.7" y="61.6">implemented</text>
<text x="276" y="61.6">using</text>
<text x="232.1" y="69.8">differential</text>
<text x="232.1" y="71.9">with</text>
<text x="234.8" y="67.8">Converts</text>
<text x="237.1" y="71.9">external</text>
<text x="243.7" y="69.8">CANH/CANL</text>
<text x="244.2" y="67.8">MCU logic-level</text>
<text x="245.9" y="71.9">spacecraft</text>
<text x="256" y="69.8">bus</text>
<text x="257.1" y="71.9">subsystems.</text>
<text x="260.5" y="69.8">signals</text>
<text x="261.3" y="67.8">CAN signals</text>
<text x="268.4" y="69.8">compatible</text>
<text x="274.1" y="67.8">into</text>
<text x="232.1" y="88.2">interface.</text>
<text x="234.8" y="86.2">Standard</text>
<text x="244.5" y="86.2">ARM SWD programming</text>
<text x="268.2" y="86.2">and</text>
<text x="272.8" y="86.2">debugging</text>
<text x="232.1" y="94.3">and</text>
<text x="234.8" y="92.3">Provides</text>
<text x="236.7" y="94.3">real-time</text>
<text x="244" y="92.3">firmware</text>
<text x="247.3" y="94.3">MCU inspection</text>
<text x="253.4" y="92.3">upload,</text>
<text x="261.6" y="92.3">debugging</text>
<text x="263.4" y="94.3">through</text>
<text x="271.8" y="94.3">SWDIO,</text>
<text x="272.5" y="92.3">access,</text>
<text x="232.1" y="96.4">SWCLK, NRST,</text>
<text x="246.7" y="96.4">and</text>
<text x="251.3" y="96.4">SWO signals.</text>
<text x="232.1" y="112.7">high-speed</text>
<text x="234.8" y="110.7">External</text>
<text x="243.7" y="110.7">8</text>
<text x="244.4" y="112.7">clock</text>
<text x="246.1" y="110.7">MHz</text>
<text x="250.6" y="112.7">reference</text>
<text x="251.1" y="110.7">oscillator</text>
<text x="260.6" y="112.7">for</text>
<text x="261.3" y="110.7">used</text>
<text x="264.5" y="112.7">the</text>
<text x="266.9" y="110.7">as</text>
<text x="268.6" y="112.7">STM32</text>
<text x="270.2" y="110.7">the</text>
<text x="274.4" y="110.7">primary</text>
<text x="275.8" y="112.7">MCU.</text>
<text x="232.1" y="118.9">peripherals</text>
<text x="234.8" y="116.8">Provides</text>
<text x="243.9" y="118.9">and</text>
<text x="244" y="116.8">accurate</text>
<text x="248.5" y="118.9">RF-related</text>
<text x="253.4" y="116.8">timing</text>
<text x="260.3" y="118.9">operations.</text>
<text x="260.5" y="116.8">for</text>
<text x="264.4" y="116.8">communication</text>
<text x="24.8" y="130.3">OPEN</text>
<text x="31.3" y="130.3">HARDWARE</text>
<text x="232.1" y="137.3">TMP112</text>
<text x="234.8" y="135.2">Local</text>
<text x="240.6" y="137.3">digital</text>
<text x="241.1" y="135.2">board</text>
<text x="247.6" y="135.2">temperature</text>
<text x="247.8" y="137.3">temperature</text>
<text x="260.2" y="135.2">monitoring</text>
<text x="260.4" y="137.3">sensor</text>
<text x="267.8" y="137.3">connected</text>
<text x="271.6" y="135.2">using</text>
<text x="277.8" y="135.2">the</text>
<text x="278.6" y="137.3">via</text>
<text x="232.1" y="139.3">I2C</text>
<text x="234.8" y="143.4">Generates</text>
<text x="236.3" y="139.3">bus.</text>
<text x="245.4" y="143.4">alert</text>
<text x="251" y="143.4">interrupts</text>
<text x="261.3" y="143.4">when</text>
<text x="267.2" y="143.4">programmable</text>
<text x="23.5" y="145.5">MECHANICAL HOLES</text>
<text x="232.1" y="145.5">temperature</text>
<text x="244.7" y="145.5">thresholds</text>
<text x="255.8" y="145.5">are</text>
<text x="260" y="145.5">exceeded.</text>
<text x="36.7" y="155.3">PCB</text>
<text x="41.7" y="155.3">ELEMENTS</text>
<text x="224.7" y="155.3">MCU</text>
<text x="105" y="195.9">CAN TRANSCEIVER</text>
</g>
<text font-size="1.8" fill="#00c200" x="243.9" y="160.6">Revised</text>
<g font-size="1.8" fill="#f90">
<text x="257.6" y="160.6">To be</text>
<text x="264.3" y="160.6">revised</text>
</g>
<g font-size="1.8" fill="#f00">
<text x="274.8" y="160.6">Needs</text>
<text x="281.6" y="160.6">fix</text>
</g>
<g font-size="1.4" fill="#840000">
<text x="119.1" y="40.5" transform="rotate(-90 119.1 40.5)">64</text>
<text x="121.7" y="40.5" transform="rotate(-90 121.7 40.5)">48</text>
<text x="124.2" y="40.5" transform="rotate(-90 124.2 40.5)">32</text>
<text x="126.7" y="40.5" transform="rotate(-90 126.7 40.5)">19</text>
<text x="129.3" y="40" transform="rotate(-90 129.3 40)">1</text>
<text x="138.2" y="40.5" transform="rotate(-90 138.2 40.5)">13</text>
<text x="146.2" y="44.2">14</text>
<text x="146.2" y="46.7">15</text>
<text x="100.5" y="48">60</text>
<text x="146.2" y="49.3">16</text>
<text x="146.2" y="51.8">17</text>
<text x="101" y="54.4">5</text>
<text x="101" y="56.9">6</text>
<text x="146.2" y="54.4">20</text>
<text x="146.2" y="56.9">21</text>
<text x="146.2" y="59.4">22</text>
<text x="101" y="63.2">7</text>
<text x="146.2" y="62">23</text>
<text x="146.2" y="64.5">41</text>
<text x="100.5" y="70.9">54</text>
<text x="146.2" y="67.1">42</text>
<text x="146.2" y="69.6">43</text>
<text x="146.2" y="72.1">44</text>
<text x="146.2" y="74.7">45</text>
<text x="146.2" y="77.2">46</text>
<text x="146.2" y="79.8">49</text>
<text x="146.2" y="82.3">50</text>
<text x="101" y="89.9">8</text>
<text x="146.2" y="87.4">26</text>
<text x="146.2" y="89.9">27</text>
<text x="100.5" y="95">10</text>
<text x="101" y="92.5">9</text>
<text x="146.2" y="92.5">28</text>
<text x="146.2" y="95">55</text>
<text x="100.5" y="97.5">11</text>
<text x="100.5" y="100.1">24</text>
<text x="146.2" y="97.5">56</text>
<text x="146.2" y="100.1">57</text>
<text x="100.5" y="102.6">25</text>
<text x="100.5" y="105.2">37</text>
<text x="100.5" y="107.7">38</text>
<text x="146.2" y="102.6">58</text>
<text x="146.2" y="105.2">59</text>
<text x="100.5" y="110.2">39</text>
<text x="100.5" y="112.8">40</text>
<text x="146.2" y="110.2">61</text>
<text x="146.2" y="112.8">62</text>
<text x="100.5" y="115.3">51</text>
<text x="100.5" y="117.9">52</text>
<text x="146.2" y="115.3">29</text>
<text x="146.2" y="117.9">30</text>
<text x="100.5" y="120.4">53</text>
<text x="101" y="122.9">2</text>
<text x="101" y="125.5">3</text>
<text x="146.2" y="120.4">33</text>
<text x="146.2" y="122.9">34</text>
<text x="146.2" y="125.5">35</text>
<text x="101" y="128">4</text>
<text x="146.2" y="128">36</text>
<text x="119.1" y="134.4" transform="rotate(-90 119.1 134.4)">12</text>
<text x="121.7" y="134.4" transform="rotate(-90 121.7 134.4)">18</text>
<text x="124.2" y="134.4" transform="rotate(-90 124.2 134.4)">31</text>
<text x="126.7" y="134.4" transform="rotate(-90 126.7 134.4)">47</text>
<text x="129.3" y="134.4" transform="rotate(-90 129.3 134.4)">63</text>
<text x="175.9" y="140.7">1</text>
<text x="175.9" y="143.3">6</text>
<text x="198.8" y="140.7">5</text>
<text x="198.8" y="143.3">4</text>
<text x="175.9" y="145.8">3</text>
<text x="198.8" y="145.8">2</text>
<text x="127" y="165.7">Drawn</text>
<text x="127" y="173.2">Checked</text>
<text x="43.8" y="178.8">3</text>
<text x="66.7" y="178.8">7</text>
<text x="43.8" y="181.4">1</text>
<text x="43.8" y="183.9">4</text>
<text x="66.7" y="181.4">6</text>
<text x="66.7" y="183.9">8</text>
<text x="127" y="180.7">Approved</text>
<text x="134.7" y="180.7">(1)</text>
<text x="201" y="185.7">Date</text>
<text x="247" y="185.7">Revision</text>
<text x="267" y="185.7">Size</text>
<text x="43.8" y="186.4">2</text>
<text x="66.7" y="186.4">5</text>
<text x="127" y="190.7">Approved</text>
<text x="134.7" y="190.7">(2)</text>
<text x="201" y="193.2">Software</text>
<text x="247" y="193.2">Sheet</text>
<text x="267" y="193.2">Code</text>
</g>
<g font-size="1.4" fill="#008484">
<text x="91.4" y="42.6">R5</text>
<text x="120.1" y="44.3" transform="rotate(-90 120.1 44.3)">VDD</text>
<text x="122.6" y="44.3" transform="rotate(-90 122.6 44.3)">VDD</text>
<text x="125.2" y="44.3" transform="rotate(-90 125.2 44.3)">VDD</text>
<text x="127.7" y="44.3" transform="rotate(-90 127.7 44.3)">VDD</text>
<text x="130.3" y="44.9" transform="rotate(-90 130.3 44.9)">VBAT</text>
<text x="142.5" y="45.2">PA0</text>
<text x="142.5" y="47.7">PA1</text>
<text x="167.8" y="47.7">R9</text>
<text x="103.4" y="49">PH3/BOOT0</text>
<text x="139.2" y="51" transform="rotate(-90 139.2 51)">VDDA/VREF+</text>
<text x="142.5" y="50.3">PA2</text>
<text x="142.5" y="52.8">PA3</text>
<text x="103.4" y="55.3">PH0/OSCIN</text>
<text x="103.4" y="57.9">PH1/OSCOUT</text>
<text x="142.5" y="55.3">PA4</text>
<text x="142.5" y="57.9">PA5</text>
<text x="167.3" y="55.3">R10</text>
<text x="103.4" y="64.2">NRST</text>
<text x="142.5" y="60.4">PA6</text>
<text x="142.5" y="63">PA7</text>
<text x="142.5" y="65.5">PA8</text>
<text x="167.3" y="65.5">R11</text>
<text x="103.4" y="71.8">PD2</text>
<text x="141.5" y="70.6">PA10</text>
<text x="142.5" y="68">PA9</text>
<text x="141.5" y="73.1">PA11</text>
<text x="141.5" y="75.7">PA12</text>
<text x="141.5" y="78.2">PA13</text>
<text x="141.5" y="80.7">PA14</text>
<text x="141.5" y="83.3">PA15</text>
<text x="168.6" y="83.3">R12</text>
<text x="142.3" y="88.4">PB0</text>
<text x="103.4" y="90.9">PC0</text>
<text x="103.4" y="93.4">PC1</text>
<text x="103.4" y="96">PC2</text>
<text x="142.3" y="90.9">PB1</text>
<text x="142.3" y="93.4">PB2</text>
<text x="142.3" y="96">PB3</text>
<text x="172.4" y="92.2">R13</text>
<text x="103.4" y="98.5">PC3</text>
<text x="103.4" y="101.1">PC4</text>
<text x="142.3" y="98.5">PB4</text>
<text x="142.3" y="101.1">PB5</text>
<text x="168.9" y="98.5">R7</text>
<text x="177.8" y="99.8">R14</text>
<text x="72.4" y="104.9">R2</text>
<text x="103.4" y="103.6">PC5</text>
<text x="103.4" y="106.1">PC6</text>
<text x="142.3" y="103.6">PB6</text>
<text x="142.3" y="106.1">PB7</text>
<text x="64.7" y="108.7">R1</text>
<text x="103.4" y="108.7">PC7</text>
<text x="103.4" y="111.2">PC8</text>
<text x="103.4" y="113.8">PC9</text>
<text x="142.3" y="111.2">PB8</text>
<text x="142.3" y="113.8">PB9</text>
<text x="168.9" y="111.2">R8</text>
<text x="103.4" y="116.3">PC10</text>
<text x="103.4" y="118.8">PC11</text>
<text x="141.4" y="116.3">PB10</text>
<text x="141.4" y="118.8">PB11</text>
<text x="177.8" y="116.3">R15</text>
<text x="186.7" y="118.8">R16</text>
<text x="103.4" y="121.4">PC12</text>
<text x="103.4" y="123.9">PC13</text>
<text x="141.4" y="121.4">PB12</text>
<text x="141.4" y="123.9">PB13</text>
<text x="196.8" y="121.4">R17</text>
<text x="205.7" y="122.7">R18</text>
<text x="103.4" y="126.5">PC14/OSC32_IN</text>
<text x="103.4" y="129">PC15/OSC32_OUT</text>
<text x="120.1" y="131.6" transform="rotate(-90 120.1 131.6)">VSSA/VREF-</text>
<text x="122.6" y="131.6" transform="rotate(-90 122.6 131.6)">VSS</text>
<text x="125.2" y="131.6" transform="rotate(-90 125.2 131.6)">VSS</text>
<text x="127.7" y="131.6" transform="rotate(-90 127.7 131.6)">VSS</text>
<text x="130.3" y="131.6" transform="rotate(-90 130.3 131.6)">VSS</text>
<text x="141.4" y="126.5">PB14</text>
<text x="141.4" y="129">PB15</text>
<text x="162.5" y="134.1">R6</text>
<text x="178.3" y="141.7">SCL</text>
<text x="195.3" y="141.7">V+</text>
<text x="178.3" y="144.2">SDA</text>
<text x="178.3" y="146.8">ALERT</text>
<text x="193.5" y="144.2">ADD0</text>
<text x="194.3" y="146.8">GND</text>
<text x="46.2" y="179.8">VCC</text>
<text x="61.3" y="179.8">CANH</text>
<text x="46.2" y="182.3">TXD</text>
<text x="46.2" y="184.9">RXD</text>
<text x="61.6" y="182.3">CANL</text>
<text x="64.3" y="184.9">S</text>
<text x="46.2" y="187.4">GND</text>
<text x="61.2" y="187.4">SHDN</text>
</g>
<g font-size="1.4" fill="#a1a1a1">
<text x="81.2" y="164.6">R3</text>
<text x="81.2" y="173.5">R4</text>
</g>
</svg>
